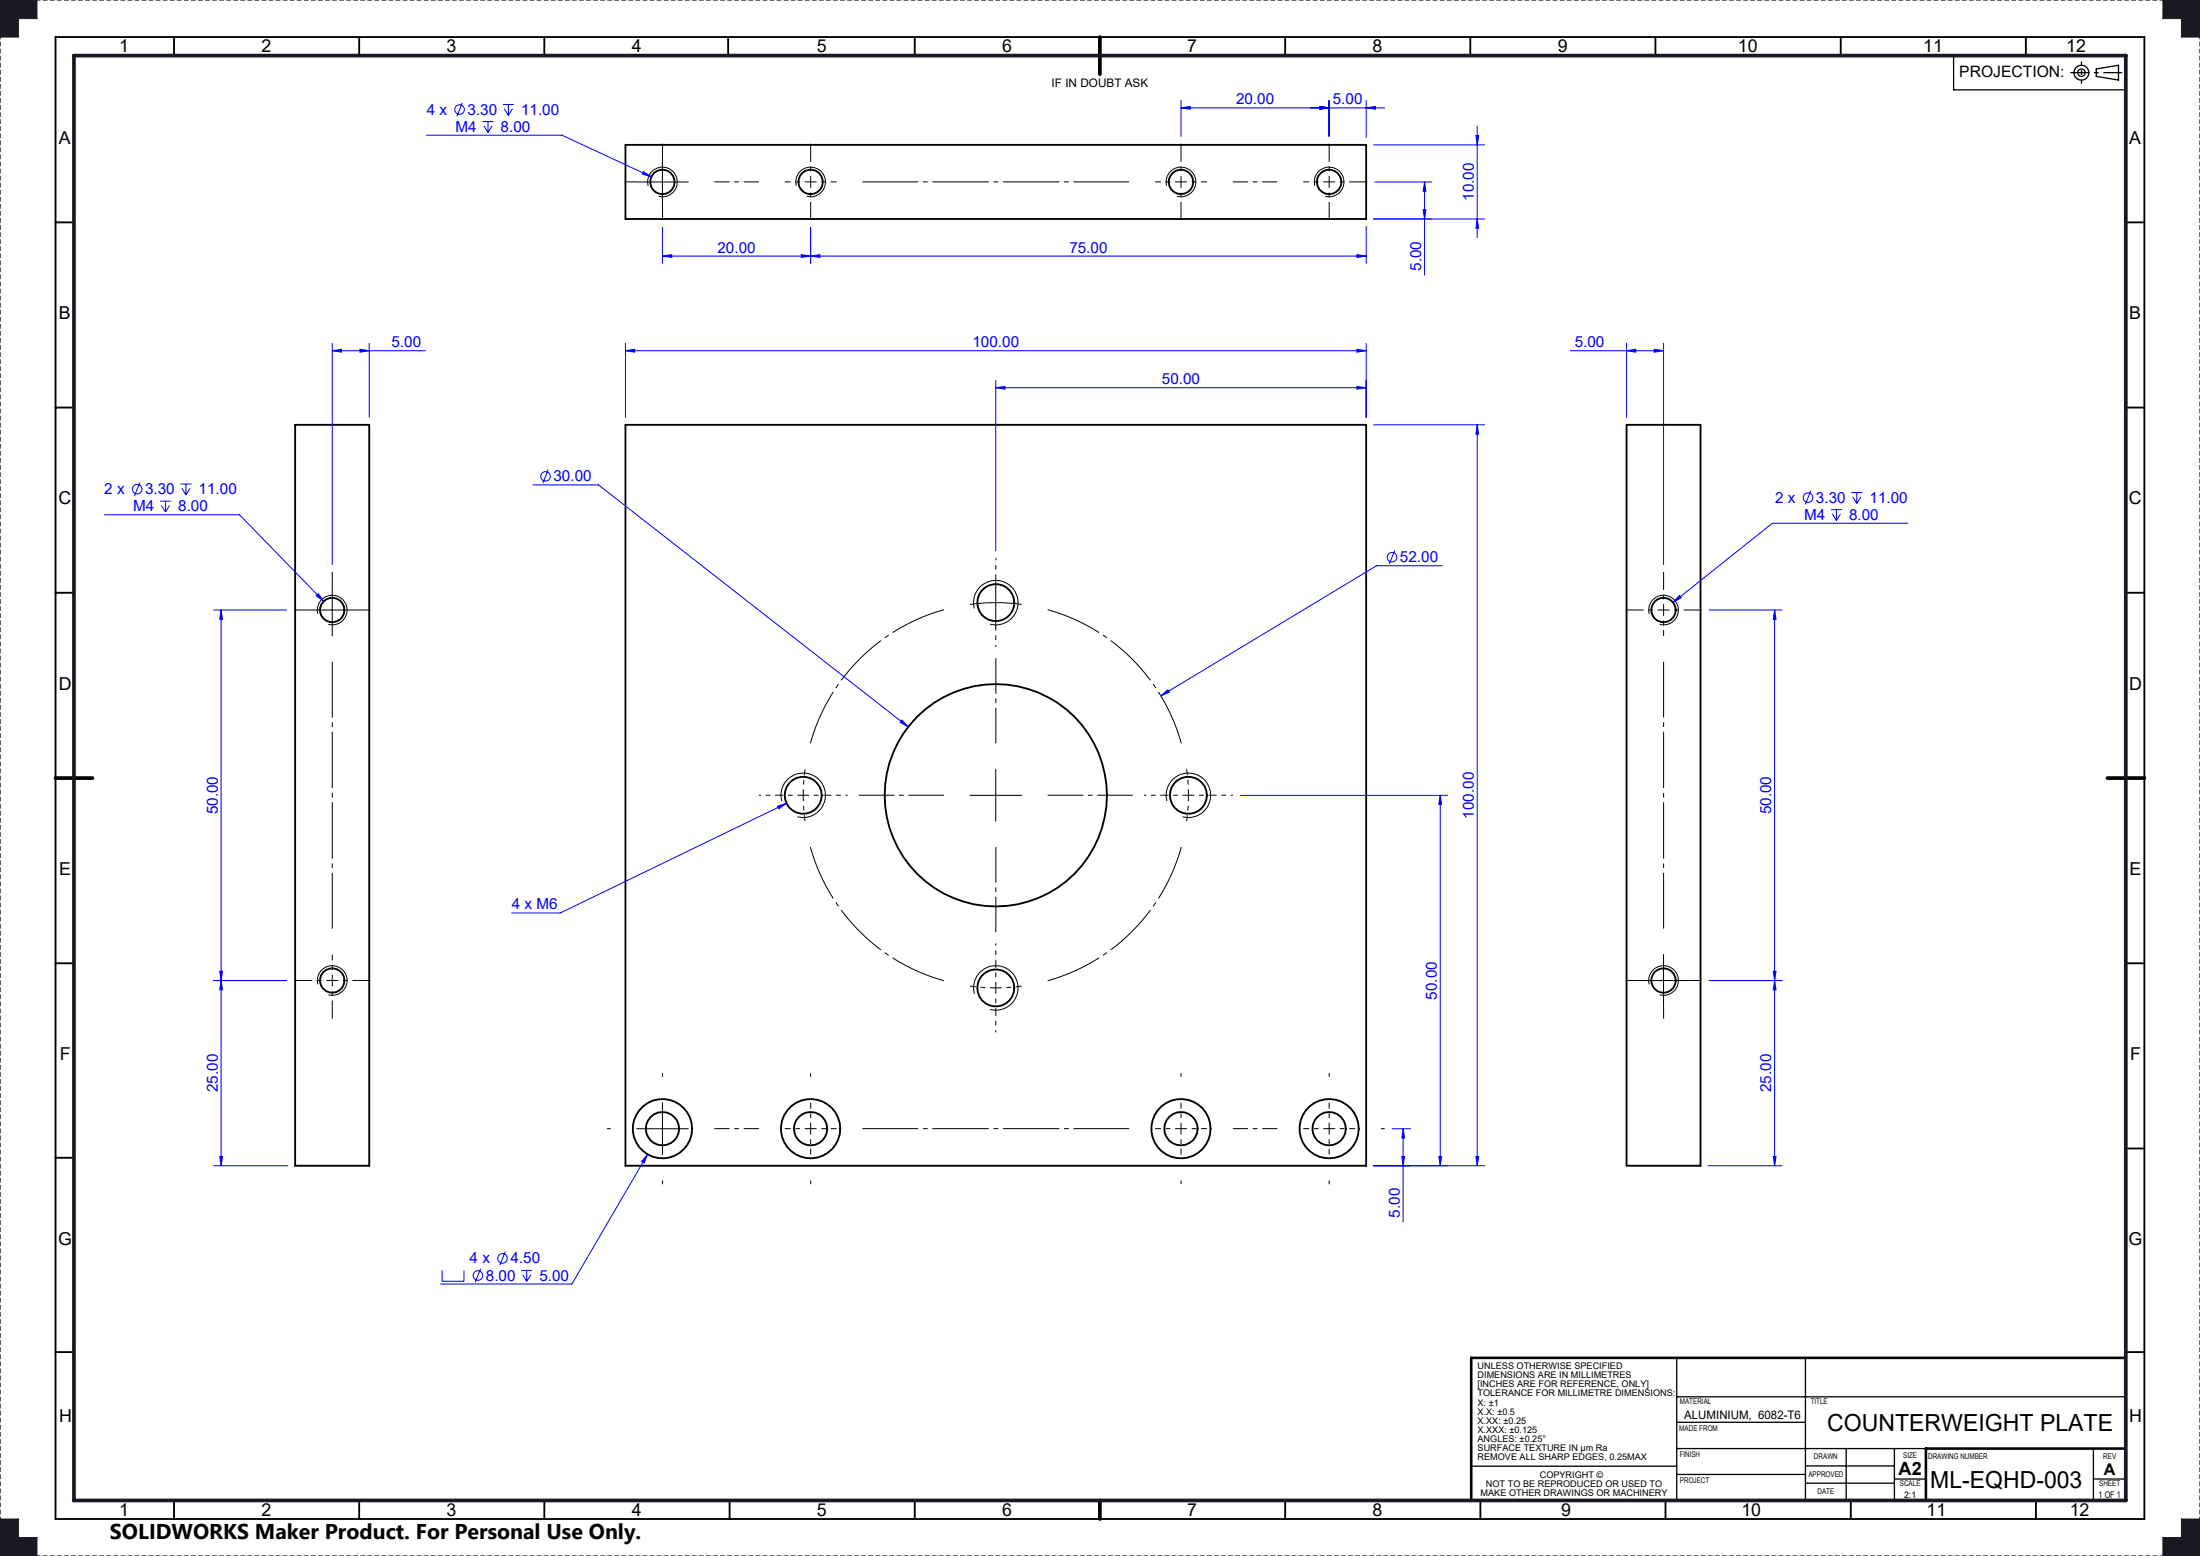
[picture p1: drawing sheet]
<svg xmlns="http://www.w3.org/2000/svg" width="594mm" height="420mm" viewBox="0 0 594 420" stroke-linecap="round" stroke-linejoin="round" font-family="sans-serif">
<g fill="none" stroke="#000" stroke-width=".5">
<path d="M15 10h564v400h-564zM47 10v5M97 10v5M147 10v5M196.6 10v5M247 10v5M347 10v5M397 10v5M447 10v5M497 10v5M547 10v5M168.9 39.1h200v20h-200z"/>
<path d="M15 60h5M574 60h5M15 110h5M79.7 114.7h20v200h-20zM168.9 114.7h200v200h-200zM439.2 114.7h19.9v200h-19.9zM574 110h5M15 160h5M574 160h5M15 260h5M574 260h5M15 312.5h5"/>
<path d="M574 310h5M15 365h5M574 365h5M47 405v5M97 405v5M147 405v5M197 405v5M247 405v5M347 405v5M399.7 405v5M449.7 405v5M499.7 405v5"/>
<path d="M549.7 405v5"/>
<circle cx="178.9" cy="49.1" r="3.3"/>
<circle cx="218.9" cy="49.1" r="3.3"/>
<circle cx="318.9" cy="49.1" r="3.3"/>
<circle cx="358.8" cy="49.1" r="3.3"/>
<circle cx="89.7" cy="164.7" r="3.3"/>
<circle cx="268.9" cy="162.7" r="5"/>
<circle cx="449.2" cy="164.7" r="3.3"/>
<circle cx="216.9" cy="214.7" r="5"/>
<circle cx="268.9" cy="214.7" r="30"/>
<circle cx="320.9" cy="214.7" r="5"/>
<circle cx="89.7" cy="264.7" r="3.3"/>
<circle cx="268.9" cy="266.7" r="5"/>
<circle cx="449.2" cy="264.7" r="3.3"/>
<circle cx="178.9" cy="304.7" r="4.5"/>
<circle cx="178.9" cy="304.7" r="8"/>
<circle cx="218.8" cy="304.7" r="4.5"/>
<circle cx="218.9" cy="304.7" r="8"/>
<circle cx="318.8" cy="304.7" r="8"/>
<circle cx="318.9" cy="304.7" r="4.5"/>
<circle cx="358.9" cy="304.7" r="8"/>
<circle cx="358.9" cy="304.7" r="4.5"/>
</g>
<g fill="none" stroke="#000" stroke-width=".35">
<path d="M527.5 15v9.3h46.5M566 18.6l6-1v4l-6-1zM452.7 377h121.3M452.7 366.5v38.8M487.5 366.5v38.5M397.2 395.8h55.5M452.7 383.9h34.8M452.7 398h34.9M452.7 391h67.3M487.5 395.7h24M498.5 391v14M511.5 391v14"/>
<path d="M511.5 399.2h8.5M565.2 391v14M565.2 399.2h8.8M487.5 400.3h24"/>
<circle cx="562" cy="19.6" r="2.01"/>
<circle cx="562" cy="19.6" r="1"/>
</g>
<path d="M559 19.6h14" fill="none" stroke="#000" stroke-width=".35" stroke-dasharray="15.2 1.3 1.3 1.3" stroke-dashoffset="10.1" stroke-linecap="butt"/>
<path d="M562 16.6v6" fill="none" stroke="#000" stroke-width=".35" stroke-dasharray="15.2 1.3 1.3 1.3" stroke-dashoffset="14.1" stroke-linecap="butt"/>
<path d="M0 0v420" fill="none" stroke="#000" stroke-width=".35" stroke-dasharray="1.3 .6" stroke-dashoffset=".2" stroke-linecap="butt"/>
<path d="M594 0h-594M0 420h594" fill="none" stroke="#191924" stroke-width=".35" stroke-dasharray="1.3 .6" stroke-dashoffset="-.1" stroke-linecap="butt"/>
<path d="M594 420v-420" fill="none" stroke="#191924" stroke-width=".35" stroke-dasharray="1.3 .6" stroke-dashoffset=".2" stroke-linecap="butt"/>
<path d="M574 366.5h-176.8v38.6M574 391h-54v14" fill="none" stroke="#000" stroke-width=".7"/>
<path d="M297 10v10M15 210h10M569 210h10M297 405v5" fill="none" stroke="#000" stroke-width="1"/>
<path d="M0 0h10v5h-5v5h-5zM584 0h10v10h-5v-5h-5zM0 410h5v5h5v5h-10zM589 410h5v10h-10v-5h5z" fill="none" stroke="#191924" stroke-width=".27"/>
<path d="M20 15h554v390h-554z" fill="none" stroke="#191924" stroke-width="1"/>
<path d="M0 410v10h10v-5h-5v-5zM584 0v5h5v5h5v-10zM0 0v10h5v-5h5v-5zM589 410v5h-5v5h10v-10z" fill-rule="evenodd" fill="#191924"/>
<g fill="none" stroke="#00f" stroke-width=".27">
<path d="M115.2 36.5h36.5l24.2 11.2M124.8 27.7l-1.4 3.7M130.3 32.8h2.9M130.6 34l1.2 1.8M131.8 32.8v3M132.9 34l-1.1 1.8M135.8 28.2h2.9M136.2 29.4l1.1 1.7M137.3 28.2v2.9M138.4 29.4l-1.1 1.7M318.9 29.1l2.4-.4v.8zM318.9 29.1h55"/>
<path d="M318.9 27.1v9.7M356.4 28.7l2.4 .4-2.4 .4zM358.8 27.1v9.7M368.9 29.1l2.5-.4v.8zM368.9 27.1v10M370.9 39.1h30M398.5 36.6h.7l-.3 2.5zM398.9 34.1v30M173.7 46.3l2.2 1.4-2.4-.7zM370.9 59.1h30M371.2 49.1h15.4M384.2 56.6h.8l-.4 2.5z"/>
<path d="M384.6 49.1l.4 2.5h-.8zM384.6 49.1v25.2M398.9 59.1l.3 2.5h-.7zM178.9 69.1l2.5-.4v.8zM178.9 69.1h190M178.9 61.4v9.7M216.4 68.7l2.5 .4-2.5 .4zM218.9 69.1l2.5-.4v.8zM218.9 61.4v9.7M366.4 68.7l2.5 .4-2.5 .4zM368.9 61.1v10M89.7 94.7l2.5-.4v.8z"/>
<path d="M89.7 94.7h25.2M89.7 92.7v59.7M97.2 94.3l2.5 .4-2.5 .4zM99.7 92.7v20M168.9 94.7l2.4-.4v.8zM168.9 94.7h200M168.9 92.7v20M366.4 94.3l2.5 .4-2.5 .4zM368.9 92.7v20M424 94.7h25.2M439.2 94.7l2.4-.4v.8zM439.2 92.7v20"/>
<path d="M446.7 94.3l2.5 .4-2.5 .4zM449.2 92.7v59.7M268.9 104.7l2.5-.4v.7zM268.9 102.7v46M268.9 104.7h100M366.4 104.3l2.5 .4-2.5 .3zM370.9 114.7h30M398.9 114.7l.3 2.5h-.7zM398.9 114.7v200M28.2 138.9h36.5l22.7 23.4M37.8 130.2l-1.5 3.7M43.2 135.3h3"/>
<path d="M43.6 136.4l1.1 1.8M44.7 135.3v2.9M45.8 136.4l-1.1 1.8M48.7 130.7h3M49.1 131.8l1.1 1.8M50.2 130.7v2.9M51.3 131.8l-1.1 1.8M143.9 130.9h17.7l83.6 65.3M148 126.7l-1.5 3.7M488.9 132.5l-1.5 3.7M494.3 137.6h3M494.7 138.7l1.1 1.8"/>
<path d="M495.8 137.6v2.9M496.9 138.7l-1.1 1.8M499.9 132.9h2.9M500.2 134.1l1.1 1.8M501.3 132.9v3M502.5 134.1l-1.2 1.8M376.6 148.6l-1.5 3.6M389.4 152.7h-17.7l-58.3 35.1M515.1 141.2h-36.6l-26.8 21.4M57.7 164.7h19.7M59.7 164.7l.4 2.5h-.8zM59.7 164.7v150"/>
<path d="M85.4 160.8l.5-.6 1.5 2.1zM453.5 160.7l.4 .6-2.2 1.3zM461.5 164.7h19.7M479.1 164.7l.4 2.5h-.7zM479.1 164.7v150M243.5 194.4l1.7 1.8-2.2-1.2zM313.4 187.8l1.9-1.6 .4 .6zM209.9 217.6l2.5-.8-2.1 1.5zM212.4 216.8l-61.1 29.6h-13.2M334.9 214.7h56M388.9 214.7l.3 2.5h-.7zM388.9 214.7v100"/>
<path d="M57.7 264.7h19.7M59.3 262.2h.8l-.4 2.5zM59.7 264.7l.4 2.5h-.8zM461.5 264.7h19.7M478.8 262.2h.7l-.4 2.5zM479.1 264.7l.4 2.5h-.7zM57.7 314.7h20M59.3 312.2h.8l-.4 2.5zM174.8 311.6l-.9 2.3-.7-.4zM174.8 311.6l-20.4 35h-35.4M370.9 314.7h30M375.8 304.7h5.1"/>
<path d="M378.5 312.2h.7l-.4 2.5zM378.8 304.7l.4 2.5h-.7zM378.8 304.7v25.1M388.5 312.2h.7l-.3 2.5zM398.5 312.2h.7l-.3 2.5zM461.2 314.7h20M478.8 312.2h.7l-.4 2.5zM136.4 337.8l-1.5 3.7M119.4 342.9v2.9h5.9v-2.9M129.8 342.5l-1.5 3.6M140.7 342.9h3M141.1 344.1l1.1 1.7"/>
<path d="M142.2 342.9v2.9M143.3 344.1l-1.1 1.7"/>
<circle cx="124.1" cy="29.6" r="1.29"/>
<circle cx="37" cy="132" r="1.29"/>
<circle cx="147.3" cy="128.6" r="1.28"/>
<circle cx="488.2" cy="134.3" r="1.29"/>
<circle cx="375.8" cy="150.4" r="1.29"/>
<circle cx="135.7" cy="339.7" r="1.3"/>
<circle cx="129" cy="344.3" r="1.29"/>
</g>
<g fill="none" stroke="#000" stroke-width=".27">
<path d="M171.9 49.1h13.9M175 50.1a4 4 0 0 1 3.5-5 4 4 0 0 1 4.4 4.4 4 4 0 0 1-5.1 3.5M178.9 42.1v14M215 50.1a4 4 0 0 1 3.5-5 4 4 0 0 1 4.3 4.3 4 4 0 0 1-5 3.6M315 50.1a4 4 0 0 1 3.5-5 4 4 0 0 1 4.4 4.4 4 4 0 0 1-5.1 3.5M355 50.1a4 4 0 0 1 3.5-5 4 4 0 0 1 4.4 4.4 4 4 0 0 1-5.1 3.5M89.7 157.7v14M268.9 155.7v14M82.7 164.7h14M85.8 165.7a4 4 0 0 1 3.5-5 4 4 0 0 1 4.4 4.3 4 4 0 0 1-5 3.5M261.9 163.1a53.4 53.4 0 0 1 13.9 0M263.1 164.2a6 6 0 0 1 5.2-7.5 6 6 0 0 1 6.6 6.5 6 6 0 0 1-7.6 5.3"/>
<path d="M445.3 165.7a4 4 0 0 1 3.5-5 4 4 0 0 1 4.3 4.3 4 4 0 0 1-5 3.5M211.1 216.2a6 6 0 0 1 5.2-7.5 6 6 0 0 1 6.5 6.5 6 6 0 0 1-7.5 5.3M261.9 214.7h14M268.9 207.7v14M315.1 216.2a6 6 0 0 1 5.2-7.5 6 6 0 0 1 6.6 6.5 6 6 0 0 1-7.6 5.3M449.2 257.7v14M85.8 265.7a4 4 0 0 1 3.5-5 4 4 0 0 1 4.4 4.3 4 4 0 0 1-5 3.5M263.1 268.2a6 6 0 0 1 5.2-7.5 6 6 0 0 1 6.6 6.5 6 6 0 0 1-7.6 5.3M442.2 264.7h13.9M445.3 265.7a4 4 0 0 1 3.5-5 4 4 0 0 1 4.3 4.3 4 4 0 0 1-5 3.5M178.9 297.7v14M171.9 304.7h13.9"/>
</g>
<g fill="none" stroke="#000" stroke-width=".27" stroke-dasharray="15.2 1.3 1.3 1.3" stroke-dashoffset="13.6" stroke-linecap="butt">
<path d="M218.9 49.1v-7M218.9 49.1h-7M218.9 49.1v7M218.9 49.1h7M318.9 49.1v-7M318.9 49.1h-7M318.9 49.1v7M318.9 49.1h7M358.9 49.1v-7M358.9 49.1h-7M358.9 49.1v7M358.9 49.1h7"/>
<path d="M449.2 164.6v-7M449.2 164.6h-7M449.2 164.6v7M449.2 164.6h7M216.9 214.6l.4 7M216.9 214.6l.4-6.9M216.9 214.6h-7M216.9 214.6h7M320.9 214.6l-.5-6.9M320.9 214.6l-.5 7M320.9 214.6h7M320.9 214.6h-7"/>
<path d="M89.7 264.6v-7M89.7 264.6h-7M89.7 264.6v7M89.7 264.6h7M268.9 266.6l7-.4M268.9 266.6l-7-.4M268.9 266.6v7M268.9 266.6v-7M218.9 304.6v-7M218.9 304.6h-7M218.9 304.6v7M218.9 304.6h7"/>
<path d="M318.9 304.6v-7M318.9 304.6h-7M318.9 304.6v7M318.9 304.6h7M358.9 304.6v-7M358.9 304.6h-7M358.9 304.6v7M358.9 304.6h7"/>
</g>
<path d="M255 164.5a52 52 0 0 0-36.2 36.3M319 200.8a52 52 0 0 0-36.3-36.3M218.8 228.5a52 52 0 0 0 36.2 36.3M282.7 264.8a52 52 0 0 0 36.3-36.3" fill="none" stroke="#000" stroke-width=".27" stroke-dasharray="15.2 1.3 1.3 1.3" stroke-dashoffset="-.2" stroke-linecap="butt"/>
<path d="M268.9 155.6v-5M268.9 169.6v5M209.9 214.6h-5M223.9 214.6h5M313.9 214.6h-5M327.9 214.6h5M268.9 259.6v-5M268.9 273.6v5" fill="none" stroke="#000" stroke-width=".27" stroke-dasharray="15.2 1.3 1.3 1.3" stroke-dashoffset="14.6" stroke-linecap="butt"/>
<g fill="none" stroke="#000" stroke-width=".27" stroke-dasharray="15.2 1.3 1.3 1.3" stroke-linecap="butt">
<path d="M171.9 49.1h-3.3M178.9 42.1v-3.3M178.9 56.1v3.3M218.9 42.1v-3.3M218.9 56.1v3.3M318.9 42.1v-3.3M318.9 56.1v3.3M358.9 42.1v-3.3M358.9 56.1v3.3M365.9 49.1h3.3M89.7 157.6v-3.3M449.2 157.6v-3.3"/>
<path d="M82.7 164.6h-3.3M96.7 164.6h3.3M442.2 164.6h-3.3M456.2 164.6h3.3M82.7 264.6h-3.3M89.7 271.6v3.3M96.7 264.6h3.3M442.2 264.6h-3.3M449.2 271.6v3.3M456.2 264.6h3.3M178.9 290.6v-1M218.9 290.6v-1"/>
<path d="M318.9 290.6v-1M358.9 290.6v-1M164.9 304.6h-1M178.9 318.6v1M218.9 318.6v1M318.9 318.6v1M358.9 318.6v1M372.9 304.6h1"/>
</g>
<path d="M192.9 49.1h12M332.9 49.1h12M192.9 304.6h12M332.9 304.6h12" fill="none" stroke="#000" stroke-width=".27" stroke-dasharray="15.2 1.3 1.3 1.3" stroke-dashoffset="11.1" stroke-linecap="butt"/>
<path d="M232.9 49.1h72M89.7 250.6v-72M449.2 250.6v-72M232.9 304.6h72" fill="none" stroke="#000" stroke-width=".27" stroke-dasharray="15.2 1.3 1.3 1.3" stroke-dashoffset=".2" stroke-linecap="butt"/>
<path d="M254.9 214.6h-23M268.9 200.6v-23M282.9 214.6h23M268.9 228.6v23" fill="none" stroke="#000" stroke-width=".27" stroke-dasharray="15.2 1.3 1.3 1.3" stroke-dashoffset="5.6" stroke-linecap="butt"/>
<g fill="#00f">
<path d="M368.9 29.1l2.5-.4v.8zM356.4 28.7l2.4 .4-2.4 .4zM356.4 28.7l2.4 .4-2.4 .4zM318.9 29.1l2.4-.4v.8zM366.4 68.7l2.5 .4-2.5 .4zM218.9 69.1l2.5-.4v.8z"/>
<path d="M85.4 160.8l2 1.5-1.5-2.1zM453.5 160.7l-1.8 1.9 2.2-1.3zM173.7 46.3l-.2 .7 2.4 .7zM178.9 69.1l2.5-.4v.8zM216.4 68.7l2.5 .4-2.5 .4z"/>
<path d="M439.2 94.7l2.4-.4v.8zM446.7 94.3l2.5 .4-2.5 .4z"/>
<path d="M59.3 312.2h.8l-.4 2.5zM59.7 264.7l.4 2.5h-.8zM59.3 262.2h.8l-.4 2.5zM59.7 164.7l.4 2.5h-.8zM478.8 312.2h.7l-.4 2.5zM479.1 264.7l.4 2.5h-.7zM384.2 56.6h.8l-.4 2.5zM384.6 49.1l.4 2.5h-.8z"/>
<path d="M479.1 164.7l.4 2.5h-.7zM478.8 262.2h.7l-.4 2.5zM398.5 36.6h.7l-.3 2.5zM398.9 59.1l.3 2.5h-.7z"/>
<path d="M89.7 94.7l2.5-.4v.8zM97.2 94.3l2.5 .4-2.5 .4z"/>
<path d="M366.4 94.3l2.5 .4-2.5 .4zM168.9 94.7l2.4-.4v.8zM366.4 104.3l2.5 .4-2.5 .3zM268.9 104.7l2.5-.4v.7z"/>
<path d="M243.5 194.4l-.5 .6 2.2 1.2zM313.4 187.8l2.3-1-.4-.6zM209.9 217.6l.4 .7 2.1-1.5zM174.8 311.6l-1.6 1.9 .7 .4z"/>
<path d="M378.5 312.2h.7l-.4 2.5zM378.8 304.7l.4 2.5h-.7zM388.5 312.2h.7l-.3 2.5zM388.9 214.7l.3 2.5h-.7z"/>
<path d="M398.9 114.7l.3 2.5h-.7zM398.5 312.2h.7l-.3 2.5z"/>
</g>
<g font-size="6.3">
<text x="493.3" y="386.1">COUNTERWEIGHT PLATE</text>
<text x="521.2" y="401.5">ML-EQHD-003</text>
</g>
<text font-size="5.8" x="29.7" y="415.3">SOLIDWORKS Maker Product. For Personal Use Only.</text>
<text font-size="4.9" x="512.6" y="398">A2</text>
<g font-size="4.8">
<text x="32.1" y="14.1">1</text>
<text x="70.6" y="14.1">2</text>
<text x="120.6" y="14.1">3</text>
<text x="170.6" y="14.1">4</text>
<text x="220.6" y="14.1">5</text>
<text x="270.6" y="14.1">6</text>
<text x="320.6" y="14.1">7</text>
<text x="370.6" y="14.1">8</text>
<text x="420.6" y="14.1">9</text>
<text x="469.2" y="14.1">10</text>
<text x="519.2" y="14.1">11</text>
<text x="557.9" y="14.1">12</text>
<text x="15.9" y="38.9">A</text>
<text x="574.9" y="38.9">A</text>
<text x="15.9" y="86.2">B</text>
<text x="574.9" y="86.2">B</text>
<text x="15.8" y="136.2">C</text>
<text x="574.8" y="136.2">C</text>
<text x="15.9" y="186.2">D</text>
<text x="574.9" y="186.2">D</text>
<text x="16" y="236.2">E</text>
<text x="575" y="236.2">E</text>
<text x="16.1" y="286.2">F</text>
<text x="575.1" y="286.2">F</text>
<text x="15.7" y="336.2">G</text>
<text x="574.7" y="336.2">G</text>
<text x="15.9" y="383.8">H</text>
<text x="574.9" y="383.7">H</text>
<text x="32.1" y="409.1">1</text>
<text x="70.6" y="409.1">2</text>
<text x="120.6" y="409.1">3</text>
<text x="170.6" y="409.1">4</text>
<text x="220.6" y="409.1">5</text>
<text x="270.6" y="409.1">6</text>
<text x="320.6" y="409.1">7</text>
<text x="370.6" y="409.1">8</text>
<text x="421.5" y="409.1">9</text>
<text x="470.2" y="409.1">10</text>
<text x="520.2" y="409.1">11</text>
<text x="558.8" y="409.1">12</text>
</g>
<text font-size="4.4" x="568.1" y="398.2">A</text>
<text font-size="4.2" x="529" y="20.8">PROJECTION:</text>
<g font-size="4.1" fill="#00f">
<text x="333.7" y="28.2">20.00</text>
<text x="359.9" y="28.2">5.00</text>
<text x="115.2" y="30.9">4 x</text>
<text x="123" y="35.5">M4</text>
<text x="126.2" y="30.9">3.30</text>
<text x="135.2" y="35.5">8.00</text>
<text x="140.7" y="30.9">11.00</text>
<text x="398" y="54.3" transform="rotate(-90 398 54.3)">10.00</text>
<text x="193.7" y="68.2">20.00</text>
<text x="288.7" y="68.2">75.00</text>
<text x="383.7" y="73.1" transform="rotate(-90 383.7 73.1)">5.00</text>
<text x="105.7" y="93.7">5.00</text>
<text x="262.6" y="93.7">100.00</text>
<text x="425.2" y="93.7">5.00</text>
<text x="313.7" y="103.7">50.00</text>
<text x="149.4" y="129.9">30.00</text>
<text x="28.2" y="133.4">2 x</text>
<text x="36" y="138">M4</text>
<text x="39.2" y="133.4">3.30</text>
<text x="48.1" y="138">8.00</text>
<text x="53.6" y="133.4">11.00</text>
<text x="479.3" y="135.7">2 x</text>
<text x="490.3" y="135.7">3.30</text>
<text x="504.8" y="135.7">11.00</text>
<text x="487.1" y="140.3">M4</text>
<text x="499.3" y="140.3">8.00</text>
<text x="378" y="151.8">52.00</text>
<text x="58.8" y="219.8" transform="rotate(-90 58.8 219.8)">50.00</text>
<text x="398" y="221" transform="rotate(-90 398 221)">100.00</text>
<text x="478.2" y="219.8" transform="rotate(-90 478.2 219.8)">50.00</text>
<text x="138.2" y="245.5">4 x M6</text>
<text x="388" y="269.8" transform="rotate(-90 388 269.8)">50.00</text>
<text x="58.8" y="294.8" transform="rotate(-90 58.8 294.8)">25.00</text>
<text x="478.2" y="294.8" transform="rotate(-90 478.2 294.8)">25.00</text>
<text x="378" y="328.7" transform="rotate(-90 378 328.7)">5.00</text>
<text x="126.8" y="341">4 x</text>
<text x="137.8" y="341">4.50</text>
<text x="131.2" y="345.6">8.00</text>
<text x="145.6" y="345.6">5.00</text>
</g>
<g font-size="3.2">
<text x="283.9" y="23.5">IF IN DOUBT ASK</text>
<text x="454.8" y="383.1">ALUMINIUM, 6082-T6</text>
</g>
<g font-size="2.5">
<text x="398.9" y="369.5">UNLESS OTHERWISE SPECIFIED</text>
<text x="398.9" y="372">DIMENSIONS ARE IN MILLIMETRES</text>
<text x="398.9" y="374.5">[INCHES ARE FOR REFERENCE, ONLY]</text>
<text x="398.9" y="376.9">TOLERANCE FOR MILLIMETRE DIMENSIONS:</text>
<text x="398.9" y="379.4">X: ±1</text>
<text x="398.9" y="381.9">X.X: ±0.5</text>
<text x="398.9" y="384.3">X.XX: ±0.25</text>
<text x="398.9" y="386.8">X.XXX: ±0.125</text>
<text x="398.9" y="389.3">ANGLES: ±0.25°</text>
<text x="398.9" y="391.7">SURFACE TEXTURE IN μm Ra</text>
<text x="398.9" y="394.2">REMOVE ALL SHARP EDGES, 0.25MAX</text>
<text x="401.2" y="401.3">NOT TO BE REPRODUCED OR USED TO</text>
<text x="415.7" y="398.8">COPYRIGHT ©</text>
<text x="399.8" y="403.8">MAKE OTHER DRAWINGS OR MACHINERY</text>
<text x="514.1" y="404.2">2:1</text>
<text x="566.6" y="404.2">1 OF 1</text>
</g>
<g font-size="2.1">
<text x="453.6" y="378.9">MATERIAL</text>
<text x="488.9" y="378.9">TITLE</text>
<text x="453.4" y="386.2">MADE FROM</text>
<text x="453.5" y="393.3">FINISH</text>
<text x="489.8" y="393.9">DRAWN</text>
<text x="513.9" y="393.6">SIZE</text>
<text x="520.6" y="393.8">DRAWING NUMBER</text>
<text x="567.9" y="393.8">REV</text>
<text x="453.6" y="400.4">PROJECT</text>
<text x="488.3" y="398.6">APPROVED</text>
<text x="513" y="401.2">SCALE</text>
<text x="566.8" y="401.2">SHEET</text>
<text x="490.7" y="403.2">DATE</text>
</g>
</svg>
